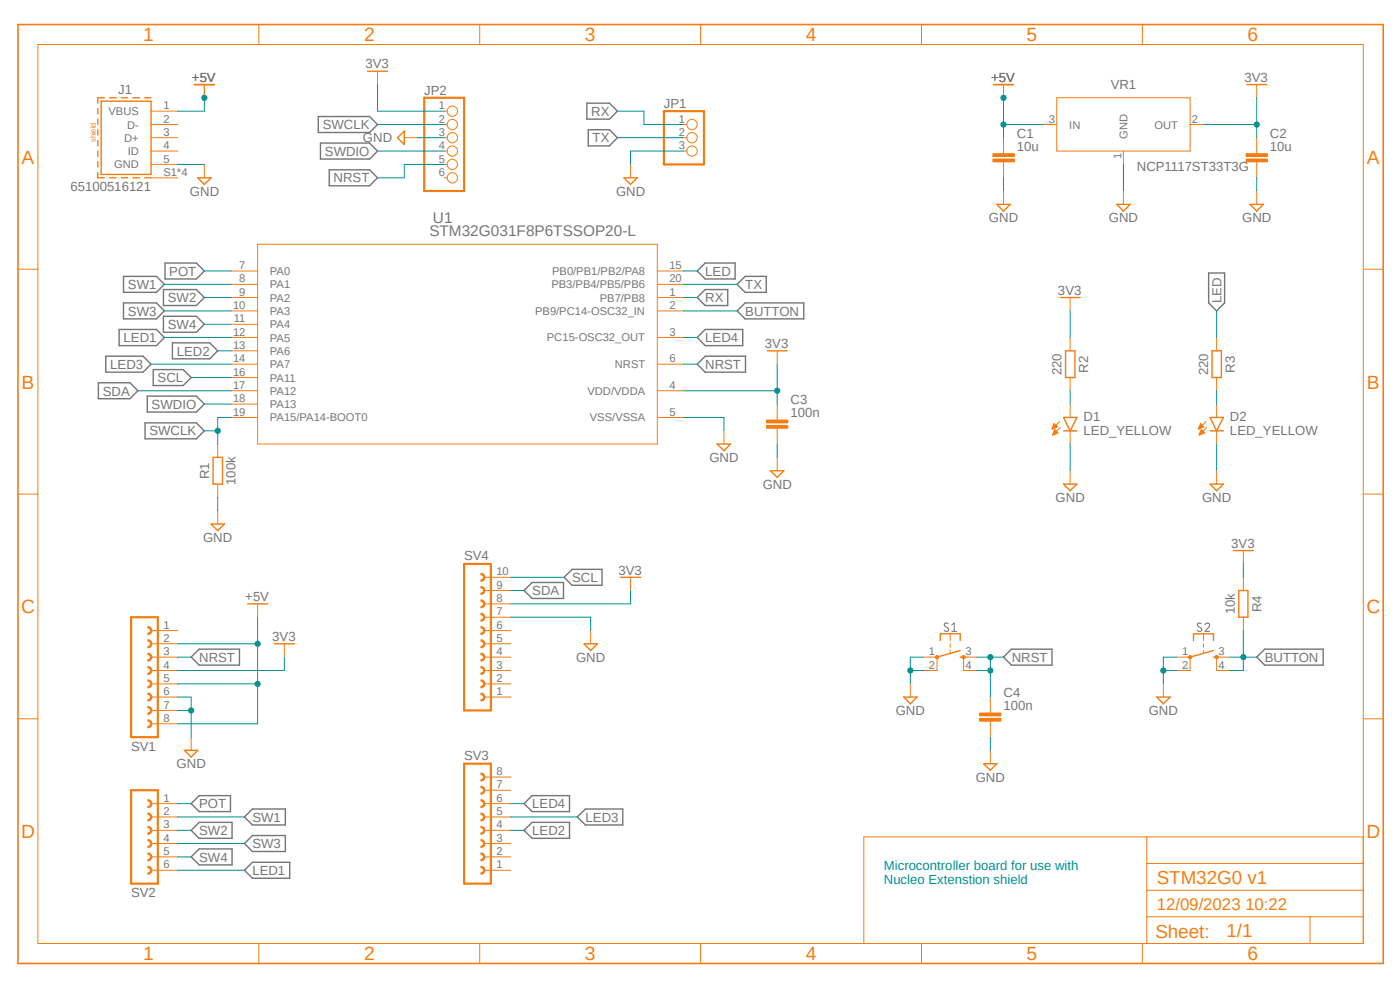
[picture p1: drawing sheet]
<svg xmlns="http://www.w3.org/2000/svg" width="297mm" height="210mm" viewBox="0 0 297 210" stroke-linecap="round" stroke-linejoin="round" font-family="sans-serif">
<path d="M3.2 4.9l290.6 200.1M293.8 4.9l-290.6 200.1" fill="none" stroke="#fff" stroke-width=".21"/>
<path d="M201.2 132.3l-.5-.1a.37 .37 0 0 0-.4 .3 .37 .37 0 0 0 .2 .4l.6 .3a.4 .4 0 0 1 .1 .5 .4 .4 0 0 1-.3 .2l-.6-.2M201.9 132.5l.5-.3v1.7M201.9 133.9h1M254.8 132.3l-.2-.1a.4 .4 0 0 0-.5 .1 .4 .4 0 0 0 .1 .6l.7 .4a.38 .38 0 0 1 0 .5 .38 .38 0 0 1-.3 .1l-.6-.2M255.7 132.5a.5 .5 0 0 1 .7-.3 .5 .5 0 0 1 .1 .8l-.8 .9h.9" fill="none" stroke="#757575" stroke-width=".21"/>
<g fill="none" stroke="#757575" stroke-width=".3">
<path d="M67.5 24.7h10.9l1.7 1.7-1.7 1.7h-10.9zM68 30.4h10.4l1.7 1.6-1.7 1.7h-10.4zM69.8 36h8.6l1.7 1.7-1.7 1.7h-8.6zM124.5 21.9h4.8l1.7 1.7-1.7 1.7h-4.8zM124.8 27.5h4.5l1.7 1.7-1.7 1.7h-4.5zM26.2 58.6h7l1.7 1.7-1.7 1.7h-7zM35 55.8h6.7l1.6 1.7-1.6 1.7h-6.7zM147.9 57.5l1.7-1.7h6.4v3.4h-6.4zM256.4 57.9h3.4v6.4l-1.7 1.7-1.7-1.7zM22.4 75.6h8l1.6 1.7-1.6 1.7h-8zM25.3 69.9h7.9l1.7 1.7-1.7 1.7h-7.9zM26.2 64.3h7l1.7 1.7-1.7 1.6h-7z"/>
<path d="M32.5 78.4h6.4l1.7 1.7-1.7 1.7h-6.4zM34.7 67.1h7l1.6 1.7-1.6 1.7h-7zM34.7 61.4h7l1.6 1.7-1.6 1.7h-7zM36.6 72.7h7.9l1.7 1.7-1.7 1.7h-7.9zM147.9 77.3l1.7-1.7h8.6v3.4h-8.6zM147.9 63.1l1.7-1.7h4.8v3.4h-4.8zM147.9 71.6l1.7-1.7h8v3.4h-8zM156.4 60.3l1.7-1.7h4.5v3.4h-4.5zM156.4 66l1.7-1.7h12.4v3.3h-12.4zM20.9 81.2h6.7l1.7 1.7-1.7 1.7h-6.7zM30.8 89.7h10.9l1.6 1.7-1.6 1.7h-10.9zM31.2 84h10.5l1.6 1.7-1.6 1.7h-10.5z"/>
<path d="M42.2 137.7h8.6v3.4h-8.6l-1.6-1.7zM111.2 125.3l1.7-1.7h6.6v3.4h-6.6zM119.7 122.5l1.7-1.7h6.3v3.4h-6.3zM214.6 137.7h8.6v3.4h-8.6l-1.7-1.7zM268.3 137.7h12.4v3.4h-12.4l-1.7-1.7zM42.2 174.5h7v3.3h-7l-1.6-1.7zM42.2 168.8h6.7v3.4h-6.7l-1.6-1.7zM51.9 173.3l1.7-1.7h6.9v3.4h-6.9zM53.6 177.2h6.9v3.4h-6.9l-1.7-1.7zM111.2 170.5l1.7-1.7h7.9v3.4h-7.9zM111.2 176.1l1.7-1.6h7.9v3.3h-7.9zM122.5 173.3l1.7-1.7h7.9v3.4h-7.9z"/>
<path d="M40.6 181.8l1.6-1.7h7v3.4h-7zM53.6 182.9h7.9v3.4h-7.9l-1.7-1.7z"/>
</g>
<g fill="none" stroke="#f57c10" stroke-width=".21">
<path d="M8 9.4h281.2v190.8h-281.2zM54.9 5.2v4.2M101.8 5.2v4.2M148.6 5.2v4.2M195.5 5.2v4.2M242.4 5.2v4.2M32 32h5.7M32 26.4h5.7M32 34.9h5.7M32 29.2h5.7M32 23.6h5.7M32 37.7h5.7"/>
<path d="M221.4 26.4h2.8M224.2 20.7h28.3v11.3h-28.3zM238.3 32v2.9M252.5 26.4h2.8M3.8 57.1h4.2M49 57.5h5.7M54.7 51.8h84.7v42.4h-84.7zM139.4 57.5h5.7M289.2 57.1h4.3M49 60.3h5.7M49 63.1h5.7M49 66h5.7"/>
<path d="M49 68.8h5.7M49 71.6h5.7M49 74.4h5.7M49 77.3h5.7M139.4 60.3h5.7M139.4 63.1h5.7M139.4 66h5.7M139.4 71.6h5.7M139.4 77.3h5.7M49 80.1h5.7M49 82.9h5.7M49 85.7h5.7"/>
<path d="M49 88.6h5.7M139.4 82.9h5.7M139.4 88.6h5.7M3.8 104.8h4.2M289.2 104.8h4.3M3.8 152.5h4.2M289.2 152.5h4.3M243.3 177.5v22.7M289.2 177.5h-105.9v22.7M243.3 194.5h45.9M243.3 188.8h45.9M243.3 183.2h45.9"/>
<path d="M277.9 194.5v5.7M54.9 200.2v4.2M101.8 200.2v4.2M148.6 200.2v4.2M195.5 200.2v4.2M242.4 200.2v4.2"/>
</g>
<path d="M3.8 5.2h289.7v199.2h-289.7z" fill="none" stroke="#f57c10" stroke-width=".34"/>
<g fill="none" stroke="#f57c10" stroke-width=".3">
<path d="M20.7 23v1.2M20.7 25.3v1.1M20.7 27.5v1.2M20.7 29.8v1.1M20.7 32v1.2M20.7 34.3v1.1M20.7 36.6v1.1h1.4M21.5 21.5h10.5v15.5h-10.5zM22.1 20.7h-1.4v1.2M23.2 37.7h1.4M23.2 20.7h1.4M25.7 37.7h1.4"/>
<path d="M25.7 20.7h1.4M28.2 37.7h1.4M28.2 20.7h1.4M30.7 37.7h1.3M30.7 20.7h1.3"/>
</g>
<path d="M27.8 130.9h5.7" fill="none" stroke="#f57c10" stroke-width=".47"/>
<path d="M31.4 138.6a.85 .85 0 0 1 .8 .8 .85 .85 0 0 1-.8 .9v-.3a.55 .55 0 0 0 .5-.6 .55 .55 0 0 0-.5-.5z" fill-rule="evenodd" fill="#f57c10"/>
<path d="M31.4 138.6a.85 .85 0 0 1 .8 .8 .85 .85 0 0 1-.8 .9v-.3a.55 .55 0 0 0 .5-.6 .55 .55 0 0 0-.5-.5z" fill="none" stroke="#f57c10" stroke-width=".21"/>
<path d="M31.4 135.7a.85 .85 0 0 1 .8 .9 .85 .85 0 0 1-.8 .8v-.2a.57 .57 0 0 0 .5-.6 .57 .57 0 0 0-.5-.6z" fill-rule="evenodd" fill="#f57c10"/>
<path d="M31.4 135.7a.85 .85 0 0 1 .8 .9 .85 .85 0 0 1-.8 .8v-.2a.57 .57 0 0 0 .5-.6 .57 .57 0 0 0-.5-.6z" fill="none" stroke="#f57c10" stroke-width=".21"/>
<path d="M31.4 132.9a.85 .85 0 0 1 .8 .9 .85 .85 0 0 1-.8 .8v-.3a.57 .57 0 0 0 .5-.5 .57 .57 0 0 0-.5-.6z" fill-rule="evenodd" fill="#f57c10"/>
<path d="M31.4 132.9a.85 .85 0 0 1 .8 .9 .85 .85 0 0 1-.8 .8v-.3a.57 .57 0 0 0 .5-.5 .57 .57 0 0 0-.5-.6z" fill="none" stroke="#f57c10" stroke-width=".21"/>
<path d="M31.4 144.2a.85 .85 0 0 1 .8 .9 .85 .85 0 0 1-.8 .8v-.3a.57 .57 0 0 0 .5-.5 .57 .57 0 0 0-.5-.6z" fill-rule="evenodd" fill="#f57c10"/>
<path d="M31.4 144.2a.85 .85 0 0 1 .8 .9 .85 .85 0 0 1-.8 .8v-.3a.57 .57 0 0 0 .5-.5 .57 .57 0 0 0-.5-.6z" fill="none" stroke="#f57c10" stroke-width=".21"/>
<path d="M31.4 141.4a.85 .85 0 0 1 .8 .8 .85 .85 0 0 1-.8 .9v-.3a.57 .57 0 0 0 .5-.6 .57 .57 0 0 0-.5-.6z" fill-rule="evenodd" fill="#f57c10"/>
<path d="M31.4 141.4a.85 .85 0 0 1 .8 .8 .85 .85 0 0 1-.8 .9v-.3a.57 .57 0 0 0 .5-.6 .57 .57 0 0 0-.5-.6z" fill="none" stroke="#f57c10" stroke-width=".21"/>
<path d="M31.4 152.7a.85 .85 0 0 1 .8 .8 .85 .85 0 0 1-.8 .9v-.3a.57 .57 0 0 0 .5-.6 .57 .57 0 0 0-.5-.5z" fill-rule="evenodd" fill="#f57c10"/>
<path d="M31.4 152.7a.85 .85 0 0 1 .8 .8 .85 .85 0 0 1-.8 .9v-.3a.57 .57 0 0 0 .5-.6 .57 .57 0 0 0-.5-.5z" fill="none" stroke="#f57c10" stroke-width=".21"/>
<path d="M31.4 149.9a.85 .85 0 0 1 .8 .8 .85 .85 0 0 1-.8 .9v-.3a.55 .55 0 0 0 .5-.6 .55 .55 0 0 0-.5-.5z" fill-rule="evenodd" fill="#f57c10"/>
<path d="M31.4 149.9a.85 .85 0 0 1 .8 .8 .85 .85 0 0 1-.8 .9v-.3a.55 .55 0 0 0 .5-.6 .55 .55 0 0 0-.5-.5z" fill="none" stroke="#f57c10" stroke-width=".21"/>
<path d="M31.4 147a.85 .85 0 0 1 .8 .9 .85 .85 0 0 1-.8 .8v-.2a.57 .57 0 0 0 .5-.6 .57 .57 0 0 0-.5-.6z" fill-rule="evenodd" fill="#f57c10"/>
<path d="M32 133.8h5.7M32 136.6h5.7M32 139.4h5.7M31.4 147a.85 .85 0 0 1 .8 .9 .85 .85 0 0 1-.8 .8v-.2a.57 .57 0 0 0 .5-.6 .57 .57 0 0 0-.5-.6zM32 142.2h5.7M32 145.1h5.7M32 147.9h5.7M32 150.7h5.7M32 153.5h5.7" fill="none" stroke="#f57c10" stroke-width=".21"/>
<path d="M27.8 130.9v25.5h5.7v-25.5M27.8 167.6h5.7" fill="none" stroke="#f57c10" stroke-width=".47"/>
<path d="M31.4 175.3a.85 .85 0 0 1 .8 .8 .85 .85 0 0 1-.8 .9v-.3a.57 .57 0 0 0 .5-.6 .57 .57 0 0 0-.5-.5z" fill-rule="evenodd" fill="#f57c10"/>
<path d="M31.4 175.3a.85 .85 0 0 1 .8 .8 .85 .85 0 0 1-.8 .9v-.3a.57 .57 0 0 0 .5-.6 .57 .57 0 0 0-.5-.5z" fill="none" stroke="#f57c10" stroke-width=".21"/>
<path d="M31.4 172.5a.85 .85 0 0 1 .8 .8 .85 .85 0 0 1-.8 .9v-.3a.55 .55 0 0 0 .5-.6 .55 .55 0 0 0-.5-.5z" fill-rule="evenodd" fill="#f57c10"/>
<path d="M31.4 172.5a.85 .85 0 0 1 .8 .8 .85 .85 0 0 1-.8 .9v-.3a.55 .55 0 0 0 .5-.6 .55 .55 0 0 0-.5-.5z" fill="none" stroke="#f57c10" stroke-width=".21"/>
<path d="M31.4 169.6a.85 .85 0 0 1 .8 .9 .85 .85 0 0 1-.8 .8v-.2a.57 .57 0 0 0 .5-.6 .57 .57 0 0 0-.5-.6z" fill-rule="evenodd" fill="#f57c10"/>
<path d="M31.4 169.6a.85 .85 0 0 1 .8 .9 .85 .85 0 0 1-.8 .8v-.2a.57 .57 0 0 0 .5-.6 .57 .57 0 0 0-.5-.6z" fill="none" stroke="#f57c10" stroke-width=".21"/>
<path d="M27.8 167.6v19.9h5.7v-19.9" fill="none" stroke="#f57c10" stroke-width=".47"/>
<path d="M31.4 180.9a.85 .85 0 0 1 .8 .9 .85 .85 0 0 1-.8 .8v-.3a.55 .55 0 0 0 .5-.5 .55 .55 0 0 0-.5-.6z" fill-rule="evenodd" fill="#f57c10"/>
<path d="M31.4 180.9a.85 .85 0 0 1 .8 .9 .85 .85 0 0 1-.8 .8v-.3a.55 .55 0 0 0 .5-.5 .55 .55 0 0 0-.5-.6z" fill="none" stroke="#f57c10" stroke-width=".21"/>
<path d="M31.4 178.1a.85 .85 0 0 1 .8 .8 .85 .85 0 0 1-.8 .9v-.3a.57 .57 0 0 0 .5-.5 .57 .57 0 0 0-.5-.6z" fill-rule="evenodd" fill="#f57c10"/>
<path d="M31.4 178.1a.85 .85 0 0 1 .8 .8 .85 .85 0 0 1-.8 .9v-.3a.57 .57 0 0 0 .5-.5 .57 .57 0 0 0-.5-.6z" fill="none" stroke="#f57c10" stroke-width=".21"/>
<path d="M31.4 183.8a.85 .85 0 0 1 .8 .8 .85 .85 0 0 1-.8 .9v-.3a.55 .55 0 0 0 .5-.6 .55 .55 0 0 0-.5-.5z" fill-rule="evenodd" fill="#f57c10"/>
<path d="M32 170.5h5.7M32 173.3h5.7M32 176.1h5.7M32 178.9h5.7M31.4 183.8a.85 .85 0 0 1 .8 .8 .85 .85 0 0 1-.8 .9v-.3a.55 .55 0 0 0 .5-.6 .55 .55 0 0 0-.5-.5zM32 181.8h5.7M32 184.6h5.7" fill="none" stroke="#f57c10" stroke-width=".21"/>
<path d="M98.5 150.7h5.6" fill="none" stroke="#f57c10" stroke-width=".47"/>
<path d="M102 141.4a.85 .85 0 0 1 .9 .8 .85 .85 0 0 1-.9 .9v-.3a.57 .57 0 0 0 .6-.6 .57 .57 0 0 0-.6-.6z" fill-rule="evenodd" fill="#f57c10"/>
<path d="M102 141.4a.85 .85 0 0 1 .9 .8 .85 .85 0 0 1-.9 .9v-.3a.57 .57 0 0 0 .6-.6 .57 .57 0 0 0-.6-.6z" fill="none" stroke="#f57c10" stroke-width=".21"/>
<path d="M102 144.2a.85 .85 0 0 1 .9 .9 .85 .85 0 0 1-.9 .8v-.3a.57 .57 0 0 0 .6-.5 .57 .57 0 0 0-.6-.6z" fill-rule="evenodd" fill="#f57c10"/>
<path d="M102 144.2a.85 .85 0 0 1 .9 .9 .85 .85 0 0 1-.9 .8v-.3a.57 .57 0 0 0 .6-.5 .57 .57 0 0 0-.6-.6z" fill="none" stroke="#f57c10" stroke-width=".21"/>
<path d="M102 147a.85 .85 0 0 1 .9 .9 .85 .85 0 0 1-.9 .8v-.2a.57 .57 0 0 0 .6-.6 .57 .57 0 0 0-.6-.6z" fill-rule="evenodd" fill="#f57c10"/>
<path d="M102 147a.85 .85 0 0 1 .9 .9 .85 .85 0 0 1-.9 .8v-.2a.57 .57 0 0 0 .6-.6 .57 .57 0 0 0-.6-.6z" fill="none" stroke="#f57c10" stroke-width=".21"/>
<path d="M102 135.7a.85 .85 0 0 1 .9 .9 .85 .85 0 0 1-.9 .8v-.2a.57 .57 0 0 0 .6-.6 .57 .57 0 0 0-.6-.6z" fill-rule="evenodd" fill="#f57c10"/>
<path d="M102 135.7a.85 .85 0 0 1 .9 .9 .85 .85 0 0 1-.9 .8v-.2a.57 .57 0 0 0 .6-.6 .57 .57 0 0 0-.6-.6z" fill="none" stroke="#f57c10" stroke-width=".21"/>
<path d="M102 138.6a.85 .85 0 0 1 .9 .8 .85 .85 0 0 1-.9 .9v-.3a.55 .55 0 0 0 .6-.6 .55 .55 0 0 0-.6-.5z" fill-rule="evenodd" fill="#f57c10"/>
<path d="M102 138.6a.85 .85 0 0 1 .9 .8 .85 .85 0 0 1-.9 .9v-.3a.55 .55 0 0 0 .6-.6 .55 .55 0 0 0-.6-.5z" fill="none" stroke="#f57c10" stroke-width=".21"/>
<path d="M102 127.3a.85 .85 0 0 1 .9 .8 .85 .85 0 0 1-.9 .8v-.2a.57 .57 0 0 0 .6-.6 .57 .57 0 0 0-.6-.5z" fill-rule="evenodd" fill="#f57c10"/>
<path d="M102 127.3a.85 .85 0 0 1 .9 .8 .85 .85 0 0 1-.9 .8v-.2a.57 .57 0 0 0 .6-.6 .57 .57 0 0 0-.6-.5z" fill="none" stroke="#f57c10" stroke-width=".21"/>
<path d="M102 130.1a.85 .85 0 0 1 .9 .8 .85 .85 0 0 1-.9 .9v-.3a.55 .55 0 0 0 .6-.6 .55 .55 0 0 0-.6-.5z" fill-rule="evenodd" fill="#f57c10"/>
<path d="M102 130.1a.85 .85 0 0 1 .9 .8 .85 .85 0 0 1-.9 .9v-.3a.55 .55 0 0 0 .6-.6 .55 .55 0 0 0-.6-.5z" fill="none" stroke="#f57c10" stroke-width=".21"/>
<path d="M102 132.9a.85 .85 0 0 1 .9 .9 .85 .85 0 0 1-.9 .8v-.3a.57 .57 0 0 0 .6-.5 .57 .57 0 0 0-.6-.6z" fill-rule="evenodd" fill="#f57c10"/>
<path d="M102 132.9a.85 .85 0 0 1 .9 .9 .85 .85 0 0 1-.9 .8v-.3a.57 .57 0 0 0 .6-.5 .57 .57 0 0 0-.6-.6z" fill="none" stroke="#f57c10" stroke-width=".21"/>
<path d="M98.5 150.7v-31.1h5.6v31.1" fill="none" stroke="#f57c10" stroke-width=".47"/>
<path d="M102 121.6a.85 .85 0 0 1 .9 .9 .85 .85 0 0 1-.9 .8v-.3a.57 .57 0 0 0 .6-.6 .57 .57 0 0 0-.6-.5z" fill-rule="evenodd" fill="#f57c10"/>
<path d="M102 121.6a.85 .85 0 0 1 .9 .9 .85 .85 0 0 1-.9 .8v-.3a.57 .57 0 0 0 .6-.6 .57 .57 0 0 0-.6-.5z" fill="none" stroke="#f57c10" stroke-width=".21"/>
<path d="M102 124.4a.85 .85 0 0 1 .9 .9 .85 .85 0 0 1-.9 .8v-.2a.57 .57 0 0 0 .6-.6 .57 .57 0 0 0-.6-.6z" fill-rule="evenodd" fill="#f57c10"/>
<path d="M102 124.4a.85 .85 0 0 1 .9 .9 .85 .85 0 0 1-.9 .8v-.2a.57 .57 0 0 0 .6-.6 .57 .57 0 0 0-.6-.6zM102.7 139.4h5.7M102.7 136.6h5.7M102.7 133.8h5.7M102.7 130.9h5.7M102.7 128.1h5.7M102.7 125.3h5.7M102.7 122.5h5.7M102.7 147.9h5.7M102.7 145.1h5.7M102.7 142.2h5.7" fill="none" stroke="#f57c10" stroke-width=".21"/>
<path d="M98.5 187.5h5.6" fill="none" stroke="#f57c10" stroke-width=".47"/>
<path d="M102 178.1a.85 .85 0 0 1 .9 .8 .85 .85 0 0 1-.9 .9v-.3a.57 .57 0 0 0 .6-.5 .57 .57 0 0 0-.6-.6z" fill-rule="evenodd" fill="#f57c10"/>
<path d="M102 178.1a.85 .85 0 0 1 .9 .8 .85 .85 0 0 1-.9 .9v-.3a.57 .57 0 0 0 .6-.5 .57 .57 0 0 0-.6-.6z" fill="none" stroke="#f57c10" stroke-width=".21"/>
<path d="M102 180.9a.85 .85 0 0 1 .9 .9 .85 .85 0 0 1-.9 .8v-.3a.55 .55 0 0 0 .6-.5 .55 .55 0 0 0-.6-.6z" fill-rule="evenodd" fill="#f57c10"/>
<path d="M102 180.9a.85 .85 0 0 1 .9 .9 .85 .85 0 0 1-.9 .8v-.3a.55 .55 0 0 0 .6-.5 .55 .55 0 0 0-.6-.6z" fill="none" stroke="#f57c10" stroke-width=".21"/>
<path d="M102 183.8a.85 .85 0 0 1 .9 .8 .85 .85 0 0 1-.9 .9v-.3a.55 .55 0 0 0 .6-.6 .55 .55 0 0 0-.6-.5z" fill-rule="evenodd" fill="#f57c10"/>
<path d="M102 183.8a.85 .85 0 0 1 .9 .8 .85 .85 0 0 1-.9 .9v-.3a.55 .55 0 0 0 .6-.6 .55 .55 0 0 0-.6-.5z" fill="none" stroke="#f57c10" stroke-width=".21"/>
<path d="M102 172.5a.85 .85 0 0 1 .9 .8 .85 .85 0 0 1-.9 .9v-.3a.55 .55 0 0 0 .6-.6 .55 .55 0 0 0-.6-.5z" fill-rule="evenodd" fill="#f57c10"/>
<path d="M102 172.5a.85 .85 0 0 1 .9 .8 .85 .85 0 0 1-.9 .9v-.3a.55 .55 0 0 0 .6-.6 .55 .55 0 0 0-.6-.5z" fill="none" stroke="#f57c10" stroke-width=".21"/>
<path d="M102 175.3a.85 .85 0 0 1 .9 .8 .85 .85 0 0 1-.9 .9v-.3a.57 .57 0 0 0 .6-.6 .57 .57 0 0 0-.6-.5z" fill-rule="evenodd" fill="#f57c10"/>
<path d="M102 175.3a.85 .85 0 0 1 .9 .8 .85 .85 0 0 1-.9 .9v-.3a.57 .57 0 0 0 .6-.6 .57 .57 0 0 0-.6-.5z" fill="none" stroke="#f57c10" stroke-width=".21"/>
<path d="M102 164a.85 .85 0 0 1 .9 .8 .85 .85 0 0 1-.9 .9v-.3a.57 .57 0 0 0 .6-.6 .57 .57 0 0 0-.6-.5z" fill-rule="evenodd" fill="#f57c10"/>
<path d="M102 164a.85 .85 0 0 1 .9 .8 .85 .85 0 0 1-.9 .9v-.3a.57 .57 0 0 0 .6-.6 .57 .57 0 0 0-.6-.5z" fill="none" stroke="#f57c10" stroke-width=".21"/>
<path d="M102 166.8a.85 .85 0 0 1 .9 .8 .85 .85 0 0 1-.9 .9v-.3a.57 .57 0 0 0 .6-.5 .57 .57 0 0 0-.6-.6z" fill-rule="evenodd" fill="#f57c10"/>
<path d="M102 166.8a.85 .85 0 0 1 .9 .8 .85 .85 0 0 1-.9 .9v-.3a.57 .57 0 0 0 .6-.5 .57 .57 0 0 0-.6-.6z" fill="none" stroke="#f57c10" stroke-width=".21"/>
<path d="M102 169.6a.85 .85 0 0 1 .9 .9 .85 .85 0 0 1-.9 .8v-.2a.57 .57 0 0 0 .6-.6 .57 .57 0 0 0-.6-.6z" fill-rule="evenodd" fill="#f57c10"/>
<g fill="none" stroke="#f57c10" stroke-width=".21">
<path d="M94.2 26.4h.7M94.2 29.2h.7M94.2 32h.7M94.2 23.6h.7M94.2 34.9h.7M94.2 37.7h.7M145.1 26.4h.6M145.1 29.2h.6M145.1 32h.6M198.8 139.4v2.8M201.6 134.5v1.4M201.6 136.6v.7"/>
<path d="M201.6 138v.7M204.4 139.4v2.8M102 169.6a.85 .85 0 0 1 .9 .9 .85 .85 0 0 1-.9 .8v-.2a.57 .57 0 0 0 .6-.6 .57 .57 0 0 0-.6-.6zM102.7 178.9h5.7M102.7 176.1h5.7M102.7 173.3h5.7M102.7 170.5h5.7M102.7 167.6h5.7M102.7 164.8h5.7M102.7 184.6h5.7M102.7 181.8h5.7"/>
<circle cx="96" cy="37.7" r="1.1"/>
<circle cx="96" cy="34.9" r="1.1"/>
<circle cx="96" cy="29.2" r="1.1"/>
<circle cx="96" cy="32" r="1.1"/>
<circle cx="96" cy="26.4" r="1.1"/>
<circle cx="96" cy="23.6" r="1.1"/>
<circle cx="146.8" cy="29.2" r="1.1"/>
<circle cx="146.8" cy="26.4" r="1.1"/>
<circle cx="146.8" cy="32" r="1.1"/>
</g>
<path d="M90 20.7h8.5v19.8h-8.5zM140.8 23.6h8.6v11.3h-8.6zM98.5 187.5v-25.5h5.6v25.5" fill="none" stroke="#f57c10" stroke-width=".47"/>
<path d="M199.5 135.9v-1.4h4.2v1.4M203.7 139.4h.7M203.7 138l-4.9 1.4" fill="none" stroke="#f57c10" stroke-width=".3"/>
<circle cx="198.8" cy="139.4" r=".37" fill="#f57c10"/>
<circle cx="198.8" cy="139.4" r=".37" fill="none" stroke="#f57c10" stroke-width=".21"/>
<circle cx="204.4" cy="139.4" r=".37" fill="#f57c10"/>
<g fill="none" stroke="#f57c10" stroke-width=".21">
<path d="M196 139.4h2.8M204.4 139.4h2.9M252.5 139.4v2.8M255.3 134.5v1.4M255.3 136.6v.7M255.3 138v.7M258.1 139.4v2.8M196 142.2h2.8M204.4 142.2h2.9"/>
<circle cx="204.4" cy="139.4" r=".37"/>
</g>
<path d="M253.2 135.9v-1.4h4.2v1.4M257.4 139.4h.7M257.4 138l-4.9 1.4" fill="none" stroke="#f57c10" stroke-width=".3"/>
<circle cx="252.5" cy="139.4" r=".37" fill="#f57c10"/>
<circle cx="252.5" cy="139.4" r=".37" fill="none" stroke="#f57c10" stroke-width=".21"/>
<path d="M257.9 139.1l.2-.1 .3 .1v.6l-.3 .1-.2-.1z" fill-rule="evenodd" fill="#f57c10"/>
<g fill="none" stroke="#f57c10" stroke-width=".21">
<path d="M43.3 17.9v2.8M212.9 17.9v2.8M266.6 17.9v2.8M43.3 34.9v2.8M238.3 40.5v2.8M164.9 74.4v2.9M46.2 94.2v2.8M153.6 91.4v2.8M46.2 102.7v2.8M249.6 139.4h2.9M257.9 139.1l.2-.1 .3 .1v.6l-.3 .1-.2-.1zM258.1 139.4h2.8"/>
<path d="M249.6 142.2h2.9M258.1 142.2h2.8"/>
</g>
<path d="M41.2 17.9h4.3M210.8 17.9h4.2M264.5 17.9h4.2M42 37.7h2.8l-1.5 1.4zM236.9 43.3h2.9l-1.5 1.5zM162.8 74.4h4.2M45.2 97h2v5.7h-2zM152.1 94.2h2.9l-1.4 1.4z" fill="none" stroke="#f57c10" stroke-width=".3"/>
<path d="M210.7 33.7h4.4v.6h-4.4z" fill-rule="evenodd" fill="#f57c10"/>
<path d="M210.7 33.7h4.4v.6h-4.4z" fill="none" stroke="#f57c10" stroke-width=".21"/>
<path d="M210.7 32.6h4.4v.6h-4.4z" fill-rule="evenodd" fill="#f57c10"/>
<path d="M210.7 32.6h4.4v.6h-4.4zM212.9 29.2v3.4M212.9 34.3v3.4" fill="none" stroke="#f57c10" stroke-width=".21"/>
<path d="M264.4 33.7h4.5v.6h-4.5z" fill-rule="evenodd" fill="#f57c10"/>
<path d="M264.4 33.7h4.5v.6h-4.5z" fill="none" stroke="#f57c10" stroke-width=".21"/>
<path d="M264.4 32.6h4.5v.6h-4.5z" fill-rule="evenodd" fill="#f57c10"/>
<path d="M264.4 32.6h4.5v.6h-4.5zM266.6 29.2v3.4M266.6 34.3v3.4" fill="none" stroke="#f57c10" stroke-width=".21"/>
<path d="M162.6 90.3h4.5v.5h-4.5z" fill-rule="evenodd" fill="#f57c10"/>
<path d="M162.6 90.3h4.5v.5h-4.5z" fill="none" stroke="#f57c10" stroke-width=".21"/>
<path d="M162.6 89.1h4.5v.6h-4.5z" fill-rule="evenodd" fill="#f57c10"/>
<path d="M162.6 89.1h4.5v.6h-4.5zM164.9 85.7v3.4M164.9 90.8v3.4M224.8 89.4l-1.6 1.6M224.9 90.7l-1.5 1.5M227 85.7v2.9M227 91.4v2.8" fill="none" stroke="#f57c10" stroke-width=".21"/>
<path d="M225.6 88.6h2.9l-1.5 2.8zM225.6 91.4h2.9" fill="none" stroke="#f57c10" stroke-width=".3"/>
<path d="M223.6 89.8l.8 .8-1.2 .5z" fill-rule="evenodd" fill="#f57c10"/>
<path d="M223.6 89.8l.8 .8-1.2 .5z" fill="none" stroke="#f57c10" stroke-width=".21"/>
<path d="M223.8 91.1l.7 .7-1.1 .5-.1-.1z" fill-rule="evenodd" fill="#f57c10"/>
<path d="M223.8 91.1l.7 .7-1.1 .5-.1-.1zM255.9 89.4l-1.6 1.6M256 90.7l-1.5 1.5M258.1 85.7v2.9M258.1 91.4v2.8" fill="none" stroke="#f57c10" stroke-width=".21"/>
<path d="M256.7 88.6h2.8l-1.4 2.8zM256.7 91.4h2.8" fill="none" stroke="#f57c10" stroke-width=".3"/>
<path d="M254.7 89.8l.7 .8-1.1 .5-.1-.1z" fill-rule="evenodd" fill="#f57c10"/>
<path d="M254.7 89.8l.7 .8-1.1 .5-.1-.1z" fill="none" stroke="#f57c10" stroke-width=".21"/>
<path d="M254.8 91.1l.8 .7-1.2 .5-.1-.1z" fill-rule="evenodd" fill="#f57c10"/>
<g fill="none" stroke="#f57c10" stroke-width=".21">
<path d="M80.1 15.1v2.8M85.8 29.2h2.8M133.8 34.9v2.8M212.9 40.5v2.8M266.6 40.5v2.8M227 63.1v2.9M227 71.6v2.8M258.1 71.6v2.8M164.9 97v2.9M227 80.1v2.8M227 99.9v2.8M254.8 91.1l.8 .7-1.2 .5-.1-.1z"/>
<path d="M258.1 80.1v2.8M258.1 99.9v2.8M46.2 108.3v2.9M193.1 145.1v2.8"/>
</g>
<g fill="none" stroke="#f57c10" stroke-width=".3">
<path d="M78 15.1h4.2M84.3 29.2l1.5-1.4v2.8zM132.4 37.7h2.8l-1.4 1.4zM211.5 43.3h2.8l-1.4 1.5zM265.2 43.3h2.8l-1.4 1.5zM224.9 63.1h4.3M226.1 74.4h1.9v5.7h-1.9zM257.1 74.4h2v5.7h-2zM163.4 99.9h2.9l-1.4 1.4zM44.8 111.2h2.8l-1.4 1.4zM225.6 102.7h2.9l-1.5 1.4zM256.7 102.7h2.8l-1.4 1.4z"/>
<path d="M191.7 147.9h2.9l-1.5 1.4z"/>
</g>
<path d="M207.9 152.4h4.4v.6h-4.4z" fill-rule="evenodd" fill="#f57c10"/>
<path d="M207.9 152.4h4.4v.6h-4.4z" fill="none" stroke="#f57c10" stroke-width=".21"/>
<path d="M207.9 151.3h4.4v.5h-4.4z" fill-rule="evenodd" fill="#f57c10"/>
<g fill="none" stroke="#f57c10" stroke-width=".21">
<path d="M263.8 116.8v2.8M54.7 128.1v2.8M60.3 136.6v2.8M125.3 133.8v2.8M133.8 122.5v2.8M263.8 122.5v2.8M263.8 130.9v2.9M40.6 156.4v2.8M207.9 151.3h4.4v.5h-4.4zM210.1 147.9v3.4M210.1 153v3.4M210.1 159.2v2.8"/>
<path d="M246.8 145.1v2.8"/>
</g>
<path d="M261.7 116.8h4.2M52.5 128.1h4.3M58.2 136.6h4.2M123.9 136.6h2.8l-1.4 1.4zM131.7 122.5h4.2M262.8 125.3h2v5.6h-2zM39.1 159.2h2.9l-1.4 1.4zM245.4 147.9h2.8l-1.4 1.4zM208.7 162h2.8l-1.4 1.4z" fill="none" stroke="#f57c10" stroke-width=".3"/>
<path d="M43.3 20.7v2.9h-5.6" fill="none" stroke="#009292" stroke-width=".21"/>
<circle cx="43.4" cy="20.7" r=".55" fill="#009292"/>
<g fill="none" stroke="#009292" stroke-width=".21">
<path d="M212.9 20.7v5.7h8.5"/>
<circle cx="43.4" cy="20.7" r=".55"/>
</g>
<circle cx="212.9" cy="20.7" r=".55" fill="#009292"/>
<g fill="none" stroke="#009292" stroke-width=".21">
<path d="M212.9 26.4v2.8"/>
<circle cx="212.9" cy="20.7" r=".55"/>
</g>
<circle cx="212.9" cy="26.4" r=".55" fill="#009292"/>
<g fill="none" stroke="#009292" stroke-width=".21">
<path d="M37.7 136.6h17M54.7 130.9v22.6h-17M37.7 145.1h17"/>
<circle cx="212.9" cy="26.4" r=".55"/>
</g>
<circle cx="54.7" cy="136.6" r=".55" fill="#009292"/>
<circle cx="54.7" cy="136.6" r=".55" fill="none" stroke="#009292" stroke-width=".21"/>
<circle cx="54.7" cy="145.1" r=".55" fill="#009292"/>
<g fill="none" stroke="#009292" stroke-width=".21">
<path d="M255.3 26.4h11.3M266.6 20.7v8.5"/>
<circle cx="54.7" cy="145.1" r=".55"/>
</g>
<circle cx="266.6" cy="26.4" r=".55" fill="#009292"/>
<g fill="none" stroke="#009292" stroke-width=".21">
<path d="M164.9 77.3v8.4M227 66v5.6M145.1 82.9h19.8"/>
<circle cx="266.6" cy="26.4" r=".55"/>
</g>
<circle cx="164.9" cy="82.9" r=".55" fill="#009292"/>
<g fill="none" stroke="#009292" stroke-width=".21">
<path d="M80.1 17.9v5.7h14.1M37.7 34.9h5.6M88.6 29.2h5.6M145.1 32h-11.3v2.9M212.9 37.7v2.8M238.3 34.9v5.6M266.6 37.7v2.8M145.1 88.6h8.5v2.8M164.9 94.2v2.8M227 94.2v5.7M258.1 94.2v5.7M46.2 105.5v2.8"/>
<path d="M263.8 119.6v2.9M60.3 139.4v2.8h-22.6M133.8 125.3v2.8h-25.4M196 139.4h-2.9v5.7M193.1 142.2h2.9"/>
<circle cx="164.9" cy="82.9" r=".55"/>
</g>
<circle cx="193.1" cy="142.2" r=".55" fill="#009292"/>
<g fill="none" stroke="#009292" stroke-width=".21">
<path d="M37.7 147.9h2.9v8.5M37.7 150.7h2.9M210.1 156.4v2.8"/>
<circle cx="193.1" cy="142.2" r=".55"/>
</g>
<circle cx="40.6" cy="150.7" r=".55" fill="#009292"/>
<g fill="none" stroke="#009292" stroke-width=".21">
<path d="M249.6 139.4h-2.8v5.7M246.8 142.2h2.8"/>
<circle cx="40.6" cy="150.7" r=".55"/>
</g>
<circle cx="246.8" cy="142.2" r=".55" fill="#009292"/>
<g fill="none" stroke="#009292" stroke-width=".21">
<path d="M145.1 77.3h2.8M227 82.9v2.8M258.1 82.9v2.8M108.4 130.9h16.9v2.9M207.3 139.4h5.6M210.1 139.4v2.8h-2.8"/>
<circle cx="246.8" cy="142.2" r=".55"/>
</g>
<circle cx="210.1" cy="139.4" r=".55" fill="#009292"/>
<g fill="none" stroke="#009292" stroke-width=".21">
<path d="M210.1 142.2v5.7"/>
<circle cx="210.1" cy="139.4" r=".55"/>
</g>
<circle cx="210.1" cy="142.2" r=".55" fill="#009292"/>
<g fill="none" stroke="#009292" stroke-width=".21">
<path d="M80.1 26.4h14.1M94.2 34.9h-8.4v2.8h-5.7M145.1 57.5h2.8M258.1 66v5.6M43.3 91.4h2.9M49 88.6h-2.8v5.6M37.7 139.4h2.9"/>
<circle cx="210.1" cy="142.2" r=".55"/>
</g>
<circle cx="46.2" cy="91.4" r=".55" fill="#009292"/>
<g fill="none" stroke="#009292" stroke-width=".21">
<path d="M80.1 32h14.1M131 23.6h5.6v2.8h8.5M131 29.2h14.1M43.3 57.5h5.7M32 77.3h17M34.9 60.3h14.1M34.9 66h14.1M34.9 71.6h14.1M43.3 63.1h5.7M43.3 68.8h5.7M46.2 74.4h2.8M145.1 63.1h2.8"/>
<path d="M145.1 60.3h11.3M145.1 66h11.3M145.1 71.6h2.8M29.3 82.9h19.7M40.6 80.1h8.4M43.3 85.7h5.7M108.4 125.3h2.8M108.4 122.5h11.3M260.9 139.4h5.7M37.7 170.5h2.9M37.7 173.3h14.2M37.7 176.1h2.9"/>
<path d="M37.7 178.9h14.2M108.4 170.5h2.8M108.4 173.3h14.1M108.4 176.1h2.8M37.7 181.8h2.9M37.7 184.6h14.2"/>
<circle cx="46.2" cy="91.4" r=".55"/>
</g>
<circle cx="263.8" cy="139.4" r=".55" fill="#009292"/>
<g fill="none" stroke="#009292" stroke-width=".21">
<path d="M263.8 133.8v8.4h-2.9"/>
<circle cx="263.8" cy="139.4" r=".55"/>
</g>
<g font-size="4.1" fill="#f57c10">
<text x="30.4" y="8.8">1</text>
<text x="77.3" y="8.8">2</text>
<text x="124.1" y="8.8">3</text>
<text x="170.9" y="8.8">4</text>
<text x="217.8" y="8.8">5</text>
<text x="264.7" y="8.8">6</text>
<text x="4.6" y="34.7">A</text>
<text x="290" y="34.7">A</text>
<text x="4.6" y="82.4">B</text>
<text x="290" y="82.4">B</text>
<text x="4.5" y="130.1">C</text>
<text x="289.9" y="130.1">C</text>
<text x="4.5" y="177.8">D</text>
<text x="289.9" y="177.8">D</text>
<text x="30.4" y="203.7">1</text>
<text x="77.3" y="203.7">2</text>
<text x="124.1" y="203.7">3</text>
<text x="170.9" y="203.7">4</text>
<text x="217.8" y="203.7">5</text>
<text x="264.7" y="203.7">6</text>
</g>
<g font-size="4" fill="#f57c10">
<text x="245.4" y="187.4">STM32G0 v1</text>
<text x="245.1" y="198.9">Sheet:</text>
<text x="260.2" y="198.8">1/1</text>
</g>
<text font-size="3.6" fill="#f57c10" x="245.4" y="193.1">12/09/2023 10:22</text>
<g font-size="3.3" fill="#757575">
<text x="91.8" y="47.3">U1</text>
<text x="91.1" y="50.2">STM32G031F8P6TSSOP20-L</text>
</g>
<g font-size="2.8" fill="#757575">
<text x="40.7" y="17.4">+5V</text>
<text x="77.5" y="14.5">3V3</text>
<text x="210.3" y="17.4">+5V</text>
<text x="264" y="17.4">3V3</text>
<text x="25.1" y="19.9">J1</text>
<text x="90" y="20.1">JP2</text>
<text x="140.8" y="22.9">JP1</text>
<text x="235.6" y="18.9">VR1</text>
<text x="68.5" y="27.4">SWCLK</text>
<text x="125.4" y="24.6">RX</text>
<text x="215.7" y="29.3">C1</text>
<text x="269.4" y="29.3">C2</text>
<text x="68.9" y="33.1">SWDIO</text>
<text x="77" y="30.2">GND</text>
<text x="125.7" y="30.2">TX</text>
<text x="215.7" y="32">10u</text>
<text x="269.4" y="32">10u</text>
<text x="14.9" y="40.6">65100516121</text>
<text x="40.3" y="41.5">GND</text>
<text x="70.8" y="38.7">NRST</text>
<text x="130.7" y="41.5">GND</text>
<text x="241.2" y="36.3">NCP1117ST33T3G</text>
<text x="209.8" y="47.2">GND</text>
<text x="235.2" y="47.2">GND</text>
<text x="263.5" y="47.2">GND</text>
<text x="35.9" y="58.5">POT</text>
<text x="149.6" y="58.5">LED</text>
<text x="27.1" y="61.3">SW1</text>
<text x="35.6" y="64.1">SW2</text>
<text x="149.6" y="64.1">RX</text>
<text x="158.1" y="61.3">TX</text>
<text x="224.5" y="62.6">3V3</text>
<text x="259.1" y="64.3" transform="rotate(-90 259.1 64.3)">LED</text>
<text x="27.1" y="67">SW3</text>
<text x="35.6" y="69.8">SW4</text>
<text x="158.1" y="66.9">BUTTON</text>
<text x="26.2" y="72.6">LED1</text>
<text x="37.5" y="75.4">LED2</text>
<text x="149.6" y="72.6">LED4</text>
<text x="162.3" y="73.9">3V3</text>
<text x="21.8" y="83.9">SDA</text>
<text x="23.4" y="78.3">LED3</text>
<text x="33.4" y="81.1">SCL</text>
<text x="149.6" y="78.2">NRST</text>
<text x="225.2" y="79.6" transform="rotate(-90 225.2 79.6)">220</text>
<text x="230.9" y="79" transform="rotate(-90 230.9 79)">R2</text>
<text x="256.3" y="79.6" transform="rotate(-90 256.3 79.6)">220</text>
<text x="262" y="79" transform="rotate(-90 262 79)">R3</text>
<text x="32.2" y="86.7">SWDIO</text>
<text x="167.7" y="88.6">100n</text>
<text x="167.7" y="85.7">C3</text>
<text x="229.9" y="89.4">D1</text>
<text x="260.9" y="89.4">D2</text>
<text x="31.7" y="92.4">SWCLK</text>
<text x="229.9" y="92.2">LED_YELLOW</text>
<text x="260.9" y="92.2">LED_YELLOW</text>
<text x="44.4" y="101.6" transform="rotate(-90 44.4 101.6)">R1</text>
<text x="150.5" y="98">GND</text>
<text x="50" y="102.9" transform="rotate(-90 50 102.9)">100k</text>
<text x="161.8" y="103.7">GND</text>
<text x="223.9" y="106.5">GND</text>
<text x="255" y="106.5">GND</text>
<text x="43.1" y="115">GND</text>
<text x="98.5" y="118.8">SV4</text>
<text x="261.2" y="116.2">3V3</text>
<text x="121.4" y="123.4">SCL</text>
<text x="131.2" y="121.9">3V3</text>
<text x="52" y="127.6">+5V</text>
<text x="112.9" y="126.3">SDA</text>
<text x="262" y="130.3" transform="rotate(-90 262 130.3)">10k</text>
<text x="267.6" y="129.9" transform="rotate(-90 267.6 129.9)">R4</text>
<text x="57.7" y="136">3V3</text>
<text x="42.2" y="140.4">NRST</text>
<text x="122.2" y="140.4">GND</text>
<text x="214.6" y="140.4">NRST</text>
<text x="268.3" y="140.4">BUTTON</text>
<text x="212.9" y="147.9">C4</text>
<text x="190" y="151.7">GND</text>
<text x="212.9" y="150.7">100n</text>
<text x="243.7" y="151.7">GND</text>
<text x="27.8" y="159.2">SV1</text>
<text x="98.5" y="161.2">SV3</text>
<text x="37.5" y="163">GND</text>
<text x="207" y="165.8">GND</text>
<text x="42.2" y="171.5">POT</text>
<text x="112.9" y="171.5">LED4</text>
<text x="42.2" y="177.1">SW2</text>
<text x="53.6" y="174.3">SW1</text>
<text x="53.6" y="180">SW3</text>
<text x="112.9" y="177.1">LED2</text>
<text x="124.2" y="174.3">LED3</text>
<text x="42.2" y="182.8">SW4</text>
<text x="53.6" y="185.6">LED1</text>
<text x="27.8" y="190.3">SV2</text>
</g>
<g font-size="2.8" fill="#009292">
<text x="187.5" y="184.5">Microcontroller board for use with</text>
<text x="187.5" y="187.5">Nucleo Extenstion shield</text>
</g>
<g font-size="2.4" fill="#757575">
<text x="34.7" y="23.2">1</text>
<text x="93.1" y="23.2">1</text>
<text x="23" y="24.4">VBUS</text>
<text x="27" y="27.3">D-</text>
<text x="34.7" y="28.8">3</text>
<text x="34.7" y="26">2</text>
<text x="93.1" y="26">2</text>
<text x="93.1" y="28.8">3</text>
<text x="144" y="26">1</text>
<text x="144" y="28.8">2</text>
<text x="222.5" y="26">3</text>
<text x="226.8" y="27.3">IN</text>
<text x="239.2" y="29.5" transform="rotate(-90 239.2 29.5)">GND</text>
<text x="244.9" y="27.3">OUT</text>
<text x="252.9" y="26">2</text>
<text x="24.2" y="35.7">GND</text>
<text x="26.4" y="30.1">D+</text>
<text x="27.1" y="32.9">ID</text>
<text x="34.7" y="34.5">5</text>
<text x="34.7" y="31.7">4</text>
<text x="93.1" y="31.7">4</text>
<text x="93.1" y="34.5">5</text>
<text x="144" y="31.7">3</text>
<text x="238" y="33.8" transform="rotate(-90 238 33.8)">1</text>
<text x="34.7" y="37.3">S1*4</text>
<text x="93.1" y="37.3">6</text>
<text x="50.8" y="57.1">7</text>
<text x="50.8" y="59.9">8</text>
<text x="57.3" y="58.3">PA0</text>
<text x="117.1" y="58.3">PB0/PB1/PB2/PA8</text>
<text x="142" y="57.1">15</text>
<text x="142" y="59.9">20</text>
<text x="49.4" y="65.6">10</text>
<text x="50.8" y="62.7">9</text>
<text x="57.3" y="61.2">PA1</text>
<text x="57.3" y="64">PA2</text>
<text x="117" y="61.2">PB3/PB4/PB5/PB6</text>
<text x="127.3" y="64">PB7/PB8</text>
<text x="142" y="62.7">1</text>
<text x="142" y="65.6">2</text>
<text x="49.4" y="71.2">12</text>
<text x="49.6" y="68.4">11</text>
<text x="57.3" y="66.8">PA3</text>
<text x="57.3" y="69.6">PA4</text>
<text x="113.5" y="66.8">PB9/PC14-OSC32_IN</text>
<text x="142" y="71.2">3</text>
<text x="49.4" y="74">13</text>
<text x="49.4" y="76.9">14</text>
<text x="57.3" y="72.5">PA5</text>
<text x="57.3" y="75.3">PA6</text>
<text x="116" y="72.4">PC15-OSC32_OUT</text>
<text x="142" y="76.9">6</text>
<text x="49.4" y="79.7">16</text>
<text x="49.4" y="82.5">17</text>
<text x="57.3" y="78.1">PA7</text>
<text x="57.3" y="80.9">PA11</text>
<text x="57.3" y="83.7">PA12</text>
<text x="124.6" y="83.7">VDD/VDDA</text>
<text x="130.4" y="78.1">NRST</text>
<text x="142" y="82.5">4</text>
<text x="49.4" y="85.3">18</text>
<text x="49.4" y="88.2">19</text>
<text x="57.3" y="86.6">PA13</text>
<text x="57.3" y="89.4">PA15/PA14-BOOT0</text>
<text x="125.1" y="89.4">VSS/VSSA</text>
<text x="142" y="88.2">5</text>
<text x="105.3" y="124.9">9</text>
<text x="105.3" y="122">10</text>
<text x="105.3" y="130.6">7</text>
<text x="105.3" y="127.7">8</text>
<text x="34.7" y="133.4">1</text>
<text x="34.7" y="136.2">2</text>
<text x="105.3" y="136.2">5</text>
<text x="105.3" y="133.4">6</text>
<text x="34.7" y="139">3</text>
<text x="34.7" y="141.9">4</text>
<text x="105.3" y="141.9">3</text>
<text x="105.3" y="139">4</text>
<text x="197.1" y="139">1</text>
<text x="197.1" y="141.9">2</text>
<text x="204.9" y="141.9">4</text>
<text x="204.9" y="139">3</text>
<text x="250.8" y="139">1</text>
<text x="250.8" y="141.9">2</text>
<text x="258.5" y="141.9">4</text>
<text x="258.5" y="139">3</text>
<text x="34.7" y="144.7">5</text>
<text x="34.7" y="147.5">6</text>
<text x="105.3" y="147.5">1</text>
<text x="105.3" y="144.7">2</text>
<text x="34.7" y="150.3">7</text>
<text x="34.7" y="153.1">8</text>
<text x="105.3" y="167.3">7</text>
<text x="105.3" y="164.4">8</text>
<text x="34.7" y="170.1">1</text>
<text x="34.7" y="172.9">2</text>
<text x="105.3" y="172.9">5</text>
<text x="105.3" y="170.1">6</text>
<text x="34.7" y="175.7">3</text>
<text x="34.7" y="178.6">4</text>
<text x="105.3" y="178.6">3</text>
<text x="105.3" y="175.7">4</text>
<text x="34.7" y="181.4">5</text>
<text x="34.7" y="184.2">6</text>
<text x="105.3" y="184.2">1</text>
<text x="105.3" y="181.4">2</text>
</g>
<text font-size="1.6" fill="#f57c10" x="20.3" y="30.1" transform="rotate(-90 20.3 30.1)">shield</text>
</svg>
